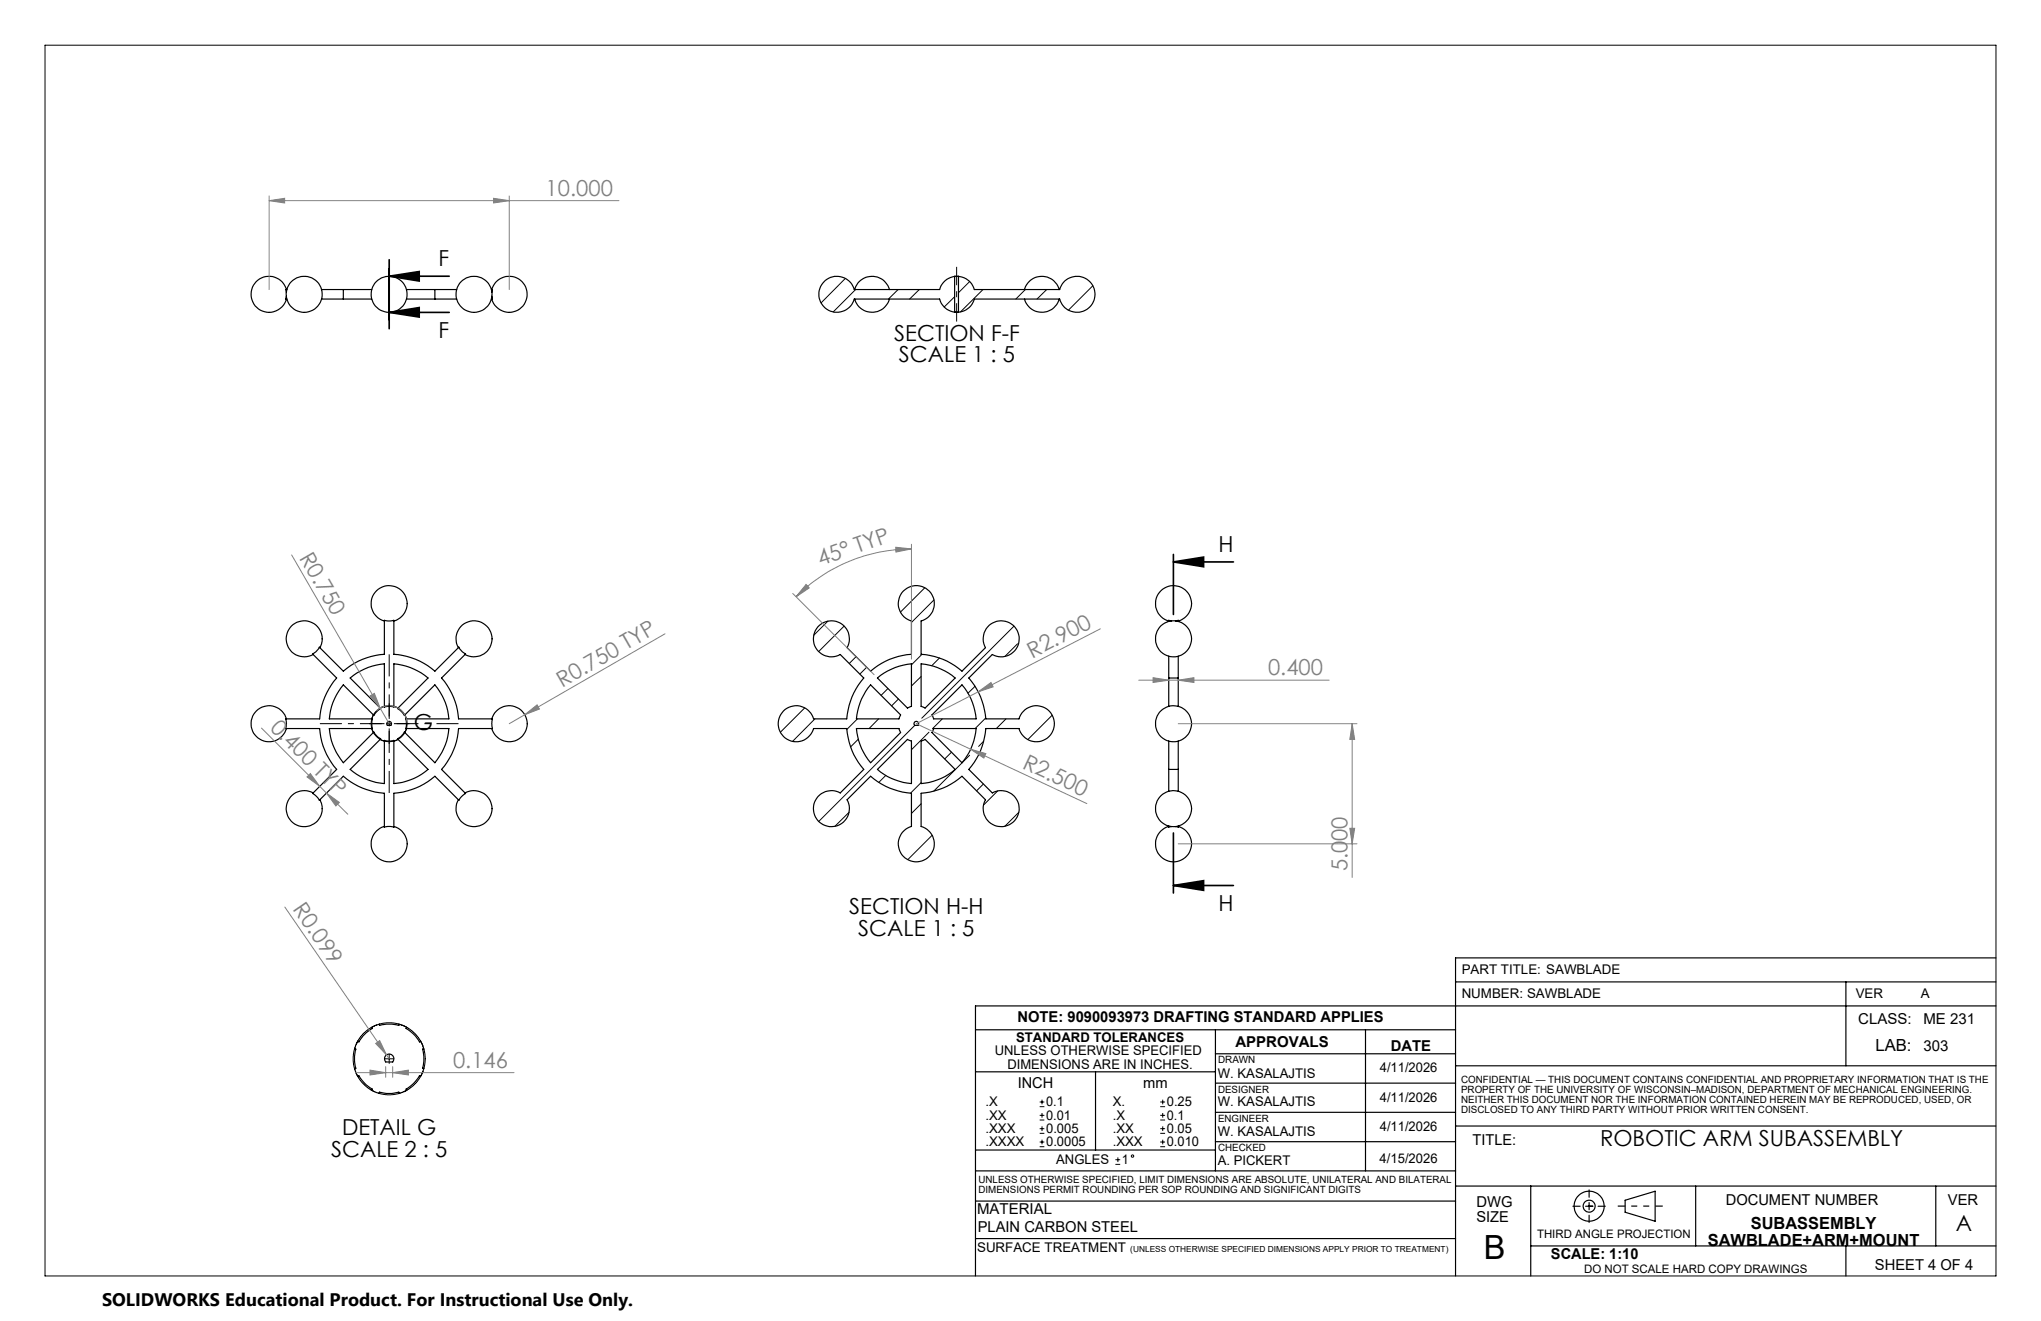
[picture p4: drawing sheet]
<svg xmlns="http://www.w3.org/2000/svg" width="432mm" height="279mm" viewBox="0 0 432 279" stroke-linecap="round" stroke-linejoin="round" font-family="sans-serif">
<g fill="none" stroke="#000" stroke-width=".25">
<path d="M202 58.5h.8M202 58.5a3.8 3.8 0 0 0-3.2 2.7h-18.1a3.8 3.8 0 0 0-5.8-2.1 3.8 3.8 0 0 0 0 6.3 3.8 3.8 0 0 0 5.8-2.1h18.1a3.8 3.8 0 0 0 3.2 2.7M202 58.5v7.5M202.8 58.5a3.8 3.8 0 0 1 3.3 2.7h18.1a3.8 3.8 0 0 1 5.9-2.1 3.8 3.8 0 0 1 0 6.3 3.8 3.8 0 0 1-5.9-2.1h-18.1a3.8 3.8 0 0 1-3.3 2.7M202.8 58.5v7.5M60.6 62.7l-.1 .6h.2M60.6 61.2a3.8 3.8 0 0 0-5.9-2.1 3.8 3.8 0 0 0 0 6.3 3.8 3.8 0 0 0 5.9-2.1M60.7 61.2h-.2l.1 .6M68 63.3h4.6M68 61.2h4.6M72.6 63.3h6M72.6 61.2h6"/>
<path d="M72.6 61.2v2.1M86 63.3h6M86 61.2h6M92 61.2v2.1M92 63.3h4.6M92 61.2h4.6M104 61.2h.2l-.1 .6M104 61.2a3.8 3.8 0 0 1 5.9-2.1 3.8 3.8 0 0 1 0 6.3 3.8 3.8 0 0 1-5.9-2.1M104.1 62.7l.1 .6h-.2M180.8 63.3a3.8 3.8 0 0 0 3.7 2.7 3.8 3.8 0 0 0 3.7-2.7M180.8 61.2a3.8 3.8 0 0 1 3.7-2.7 3.8 3.8 0 0 1 3.7 2.7M202 66h.8"/>
<path d="M216.7 63.3a3.8 3.8 0 0 0 3.7 2.7 3.8 3.8 0 0 0 3.7-2.7M216.7 61.2a3.8 3.8 0 0 1 3.7-2.7 3.8 3.8 0 0 1 3.7 2.7M67.6 136.9l5 5.1a14.6 14.6 0 0 1 8.7-3.6v-7.2l.8 .1 1.2-.1v7.2a14.6 14.6 0 0 1 8.7 3.6l5.1-5.1a3.2 3.2 0 0 0 1.4 1.4l-5.1 5.1a14.7 14.7 0 0 1 3.6 8.6h7.2l-.2 1.1 .2 1h-7.2a14.7 14.7 0 0 1-3.6 8.6l5.1 5.1-1 .8-.4 .7-5.1-5.1a14.9 14.9 0 0 1-8.7 3.6v7.1l-.7-.1-1.3 .1v-7.1a14.9 14.9 0 0 1-8.7-3.6l-5 5.1-.5-.7-1-.8 5.1-5.1a14.7 14.7 0 0 1-3.6-8.6h-7.1l.1-1-.1-1.1h7.1a14.7 14.7 0 0 1 3.6-8.6l-5.1-5.1a3.2 3.2 0 0 0 1.5-1.4zM67.7 137a3.8 3.8 0 0 0-2.8-5.6 3.8 3.8 0 0 0-4.3 4.4 3.8 3.8 0 0 0 5.7 2.6M81.3 131.3a3.8 3.8 0 0 1-2.1-5.8 3.8 3.8 0 0 1 6.2 0 3.8 3.8 0 0 1-2.1 5.8M97 137a3.8 3.8 0 0 1 2.7-5.6 3.8 3.8 0 0 1 4.3 4.4 3.8 3.8 0 0 1-5.6 2.6M173 132.6a3.8 3.8 0 0 1 5.1-.6 3.8 3.8 0 0 1 1.1 5l5 5 .7-.6a14.2 14.2 0 0 1 7.9-3v-7.1l-.4-.1a3.8 3.8 0 0 1-1.5-6 3.8 3.8 0 0 1 6.1 .4 3.8 3.8 0 0 1-2.1 5.7v7.1l.9 .1a14.6 14.6 0 0 1 7.7 3.5l5-5-.2-.4a3.8 3.8 0 0 1 3.2-5.3 3.8 3.8 0 0 1 4 4.6 3.8 3.8 0 0 1-5.6 2.5l-4.9 5 .6 .7a14.6 14.6 0 0 1 3 7.9h7l.1-.4a3.8 3.8 0 0 1 6-1.5 3.8 3.8 0 0 1-.4 6.2 3.8 3.8 0 0 1-5.7-2.2h-7l-.1 .9a14.6 14.6 0 0 1-3.5 7.7l4.9 5 .5-.2a3.8 3.8 0 0 1 5.2 3.2 3.8 3.8 0 0 1-4.6 4.1 3.8 3.8 0 0 1-2.5-5.6l-5-5-.7 .6a14.6 14.6 0 0 1-7.9 3v7l.4 .1a3.8 3.8 0 0 1 1.5 6 3.8 3.8 0 0 1-6.1-.3 3.8 3.8 0 0 1 2.1-5.8v-7l-.9-.1a14.6 14.6 0 0 1-7.7-3.5l-5 5 .2 .4a3.8 3.8 0 0 1-3.2 5.2 3.8 3.8 0 0 1-4-4.6 3.8 3.8 0 0 1 5.6-2.5l4.9-5-.6-.7a14.6 14.6 0 0 1-3-7.9h-7l-.1 .4a3.8 3.8 0 0 1-6 1.5 3.8 3.8 0 0 1 .4-6.1 3.8 3.8 0 0 1 5.7 2.1h7l.1-.9a14.6 14.6 0 0 1 3.5-7.7l-4.9-5-.5 .2a3.8 3.8 0 0 1-4.5-1.3 3.8 3.8 0 0 1 .2-4.7zM247.3 131.3a3.8 3.8 0 0 1-2.1-5.8 3.8 3.8 0 0 1 6.2 0 3.8 3.8 0 0 1-2.1 5.8M247.3 138.8v4.6M247.9 131.3l-.6-.1v.2M248.7 131.3l.6-.1v.2M249.3 138.8v4.6"/>
<path d="M60.6 152a3.8 3.8 0 0 0-5.9-2 3.8 3.8 0 0 0 0 6.2 3.8 3.8 0 0 0 5.9-2.1M72.6 144.9l6.5 6.4 .6-.8 .8-.6-6.4-6.5a13.1 13.1 0 0 1 7.2-3v9.1l.8-.1 1.2 .1v-9.1a12.8 12.8 0 0 1 7.3 3l-6.5 6.5 .8 .6 .6 .8 6.5-6.4a12.8 12.8 0 0 1 3 7.1h-9.1l.1 1.1-.1 1h9.1a12.6 12.6 0 0 1-3 7.2l-6.5-6.5-.8 1.1-.6 .4 6.5 6.4a12.4 12.4 0 0 1-7.3 3v-9.1l-.7 .1-1.3-.1v9.1a12.8 12.8 0 0 1-7.2-3l6.4-6.4-.6-.4-.8-1.1-6.5 6.5a13 13 0 0 1-2.9-7.2h9.1l-.2-1 .2-1.1h-9.1a12.4 12.4 0 0 1 2.9-7.1zM78.6 154.1l.4 .8M79 151.2l-.4 .8M80.4 156.4l.9 .3M81.3 149.4l-.9 .4M82 152.8a.49 .49 0 0 1 .6-.2 .49 .49 0 0 1 .1 .7 .49 .49 0 0 1-.6 .1l-.3-.3zM83.3 149.4l.9 .4M84.2 156.4l-.9 .3M85.6 151.2l.4 .8M86 154.1l-.4 .8M104 152a3.8 3.8 0 0 1 5.9-2.1 3.8 3.8 0 0 1 0 6.3 3.8 3.8 0 0 1-5.9-2.1"/>
<path d="M181.2 154.1h9l.3 .7-6.3 6.5a12.7 12.7 0 0 1-3-7.2zM184.2 144.9l6.3 6.4-.3 .7h-9a12.8 12.8 0 0 1 3-7.1zM185.6 143.4a13.1 13.1 0 0 1 7.2-3v9l-.7 .3zM193.5 152.8a.51 .51 0 0 1 .7-.1 .51 .51 0 0 1 0 .7h-.7l-.1-.3zM194.9 140.4a12.8 12.8 0 0 1 7.2 3l-6.5 6.3-.7-.3zM194.9 156.7l.8-.3 6.4 6.3a12.4 12.4 0 0 1-7.2 3zM197.5 154.1h9a13 13 0 0 1-3 7.2l-6.3-6.4zM203.5 144.9a12.4 12.4 0 0 1 3 7.1h-9l-.3-.8zM247.3 143.4v6M247.3 156.7v6M247.3 143.4h2M249.3 143.4v6"/>
<path d="M249.3 156.7v6M66.3 167.7a3.8 3.8 0 0 0-5.7 2.6 3.8 3.8 0 0 0 4.3 4.5 3.8 3.8 0 0 0 2.8-5.6M81.3 174.8a3.8 3.8 0 0 0-2.1 5.9 3.8 3.8 0 0 0 6.2 0 3.8 3.8 0 0 0-2.1-5.9M98.4 167.7a3.8 3.8 0 0 1 5.6 2.6 3.8 3.8 0 0 1-4.3 4.5 3.8 3.8 0 0 1-2.7-5.6M185.6 162.7l6.4-6.3 .8 .3v9a12.8 12.8 0 0 1-7.2-3zM247.3 174.8a3.8 3.8 0 0 0-2.1 5.9 3.8 3.8 0 0 0 6.2 0 3.8 3.8 0 0 0-2.1-5.9M247.3 174.7v.2l.6-.1M247.3 162.7h2M247.3 162.7v4.7M249.3 174.7v.2l-.6-.1M249.3 162.7v4.7M206.4 217.8h101.5"/>
<path d="M257.1 217.8v29.8M288.9 217.8v29.8M307.9 207.7h114.4M390.5 207.7v17.7M422.3 202.6h-114.4v67.3M422.3 212.8h-215.9v57.1M75.7 220.2l.2 .2a7.6 7.6 0 0 1 2.9-2.9l-.2-.2 .8-.4 .9-.3v.3a7.6 7.6 0 0 1 4.1 0v-.3l.9 .3 .8 .4-.2 .2a7.6 7.6 0 0 1 2.9 2.9l.2-.2 .4 .8 .3 .9h-.3a7.4 7.4 0 0 1 0 4.1h.3l-.3 .9-.4 .8-.2-.2a7.6 7.6 0 0 1-2.9 2.9l.2 .2-.6 .3-1.1 .4v-.3a7.6 7.6 0 0 1-4.1 0v.3l-1.1-.4-.6-.3 .2-.2a7.6 7.6 0 0 1-2.9-2.9l-.2 .2-.4-.8-.3-.9h.3a7.4 7.4 0 0 1 0-4.1h-.3zM81.6 223.3a1 1 0 0 1 1.4-.1 1 1 0 0 1 .1 1.4h-.6a.82 .82 0 0 1-1-.2 .82 .82 0 0 1 .1-1.1zM206.4 226.7h50.7M231.8 226.7v16.5M257.1 222.9h50.8M257.1 235.3h50.8"/>
<path d="M257.1 229.1h50.8M307.9 238.2h114.3M307.9 225.4h114.4M206.4 254h101.5M206.4 247.6h101.5M206.4 243.2h50.7M257.1 241.5h50.8M307.9 250.9h114.4M323.8 250.9v19M332.8 255.1h1.5M335.5 255.1h1.5M336.2 251.7v1.5"/>
<path d="M336.2 254.4v1.5M336.2 257v1.6M338.1 255.1h1.5M343.8 253.9l6.4-1.9v6.3l-6.4-1.9zM358.7 250.9v12.6M409.5 250.9v12.6M206.4 262h101.5M323.8 263.5h98.5M390.5 263.5v6.4"/>
<circle cx="64.4" cy="62.3" r="3.8"/>
<circle cx="82.3" cy="62.3" r="3.8"/>
<circle cx="100.3" cy="62.3" r="3.8"/>
<circle cx="248.3" cy="135.1" r="3.8"/>
<circle cx="248.3" cy="153.1" r="3.8"/>
<circle cx="248.3" cy="171" r="3.8"/>
<circle cx="336.2" cy="255.1" r="3.2"/>
<circle cx="336.2" cy="255.1" r="1.27"/>
</g>
<g fill="none" stroke="#000" stroke-width=".21">
<path d="M9.5 9.6h412.8v260.3h-412.8zM178.9 58.9l-5.2 5.2M205.1 59.5l-2.3 2.4M181 61.2l-4.7 4.8M190 61.2l-2 2.1M194.5 61.2l-2.1 2.1M202 62.8l-2.3 2.1M208 61.2l-4.8 4.8M216.9 61.2l-2 2.1M221.4 61.2l-2 2.1M231.2 60.4l-5.2 5.2M175.2 131.4l-3 3"/>
<path d="M178.6 132.4l-5.4 5.4M181.1 138.9l-1.4 1.4M195.1 138.4l-2.3 2.2M195.7 124.3l-5.2 5.2M197.6 126.9l-4.8 4.8M198.8 139.2l-1.7 1.6M214.5 132.4l-19.5 19.5M215.3 136.2l-2.7 2.7M81.8 153.1h1M82.3 152.6v1M170.3 149.7l-5.2 5.2M172.4 152l-4.7 4.8"/>
<path d="M181.4 152l-2.2 2.3M181.6 156.4l-1.6 1.6M183.3 141.1l-1.4 1.5M185.9 152l-2 2.1M187.9 145.6l-1.5 1.5M190.1 147.8l-1.5 1.5M193.5 153.4l-20.3 20.3M194.9 143.1l-2.1 2M196.5 154.9l-3.7 3.7M199.4 152l-2.1 2.1M201.3 159.1l-1.4 1.4M205.1 159.7l-7.5 7.6"/>
<path d="M206 145.5l-1.2 1.1M206.3 145.1l-.2 .3M208.1 156.8l-1.1 1.1M208.5 151.9l-2.2 2.2M212.8 152l-2 2.1M222.6 151.3l-5.1 5.1M179.6 171.8l-3 3M187.4 164l-1.5 1.5M194.9 165.5l-2.2 2.2M194.9 170l-2.1 2M197.2 176.7l-5.1 5.1M208 165.8l-1.4 1.5"/>
<path d="M211.1 167.3l-3 3M215.5 171.8l-2.9 3M78.6 217.3l-1.9 1.5-1 1.4M80.3 216.6l1.5-.3 1.5 .1 1.1 .2M86.1 217.3l1.5 1.1 1.4 1.8M75 221.9l-.3 1.5 .1 1.5 .2 1.1M75.7 227.7l1 1.4 1.9 1.5M80.3 231.3l1.6 .3 1.3-.1 1.2-.2M81.4 223.9h1.9M82.3 223v1.9M89 227.7l-1.1 1.5-1.8 1.4M89.7 221.9l.3 1.6-.1 1.3-.2 1.2"/>
<path d="M220 234.1h.9M220 233.1h.9M220 236.9h.9M220 235.9h.9M220 239.7h.9M220 238.7h.9M220.5 232.6v1M220.5 235.4v1M220.5 238.2v1M245.5 234.1h1M245.5 233.1h1M245.5 236.9h1"/>
<path d="M245.5 235.9h1M245.5 239.7h1M245.5 238.7h1M246 232.6v1M246 235.4v1M246 238.2v1M220 242.5h.9M220 241.5h.9M220.5 241.1v.9M236 246.3h1M236 245.3h1M236.5 244.8v1"/>
<path d="M245.5 242.5h1M245.5 241.5h1M246 241.1v.9"/>
<circle cx="82.3" cy="153.1" r="3.8"/>
<circle cx="239.6" cy="244.5" r=".25"/>
</g>
<path d="M82.3 58.4l6.4-1v2zM82.3 58.4h12.7M82.3 54.9v14.6M82.3 66.1l6.4-1v2zM82.3 66.1h12.7M248.2 118.9l6.4-1.1v2.1zM248.2 118.9h12.7M248.2 117.3v12.7M248.2 176.2v12.7M248.2 187.3l6.4-1v2zM248.2 187.3h12.7" fill="none" stroke="#000" stroke-width=".35"/>
<g fill="none" stroke="#808080" stroke-width=".21">
<path d="M56.9 42.4l3.3-.5v1zM56.9 41.5v19.7M56.9 42.4h74.1M104.4 41.9l3.3 .5-3.3 .5zM107.7 41.5v19.7M61.7 117.4l18.7 32.4M189.5 115.7l3.3 .4-3.3 .7zM192.8 116.1a34.7 34.7 0 0 0-24.4 10.1M192.8 115.1v24.3M140.7 134.1l-29.7 17.1M167.7 125.5l17.2 17.2M170.5 123.6l.7 .8-2.8 1.8z"/>
<path d="M232.8 133l-25.9 13.3M55.3 154l12.3 12.3M78.3 147.2l.9-.6 1.2 3.2zM79.7 150.4a3.8 3.8 0 0 1 4.1-.8 3.8 3.8 0 0 1 2.3 3.5M80.4 149.8l1.9 3.3M111 151.2l2.6-2.1 .5 .9zM111 151.2l-3.3 1.9M205.4 158.5l3.2 .9-.5 .9zM205.4 158.5l24.5 11.5M206.9 146.3l2.8-1.9 .4 .9zM206.9 146.3l-13 6.8 11.5 5.4M240.9 143.9h40.3"/>
<path d="M243.9 143.3l3.4 .6-3.4 .5zM249.3 143.9l3.3-.6v1.1zM249.3 153.1h37.8M286.1 153.1l.5 3.3h-1zM286.1 153.1v32.5M64.9 164.3l.8-.7 1.9 2.7zM67.6 166.3l1.5 1.4M69.1 167.7l2.7 2-.8 .8zM69.1 167.7l4.5 4.5M249.3 178.5h37.8M285.6 175.2h1l-.5 3.3zM60.3 191.8l21.5 31.3"/>
<path d="M75.2 226.9h33.6M78.3 226.3l3.3 .6-3.3 .5zM79.5 220.7l.8-.6 1.5 3zM81.6 225.6v2.3M81.8 223.1l.5 .8M83.1 226.9l3.3-.6v1.1zM83.1 225.6v2.3"/>
</g>
<path d="M81.3 153.1h-3.3M82.3 152.1v-3.4M82.3 154.1v3.3M83.3 153.1h3.3" fill="none" stroke="#000" stroke-width=".21" stroke-dasharray="15.2 1.3 1.3 1.3" stroke-linecap="butt"/>
<path d="M82.3 138.4v13.1M67.7 153.1h13.1M83.9 153.1h13.1M82.3 167.7v-13.1" fill="none" stroke="#000" stroke-width=".21" stroke-dasharray="15.2 1.3 1.3 1.3" stroke-dashoffset="10.6" stroke-linecap="butt"/>
<path d="M82.3 59.2v6" fill="none" stroke="#000" stroke-width=".21" stroke-dasharray="15.2 1.3 1.3 1.3" stroke-dashoffset="14.1" stroke-linecap="butt"/>
<path d="M202.4 68v-11.6" fill="none" stroke="#000" stroke-width=".21" stroke-dasharray="15.2 1.3 1.3 1.3" stroke-dashoffset="11.4" stroke-linecap="butt"/>
<path d="M342.3 255.1h9.5" fill="none" stroke="#000" stroke-width=".25" stroke-dasharray="6.3 1.3 1.3 1.3 1.3 1.3" stroke-dashoffset="4.8" stroke-linecap="butt"/>
<g fill="#000">
<path d="M82.3 58.4l6.4-1v2zM82.3 66.1l6.4-1v2z"/>
<path d="M248.2 118.9l6.4-1.1v2.1zM248.2 187.3l6.4-1v2z"/>
</g>
<g fill="#808080">
<path d="M78.3 147.2l.9-.6 1.2 3.2z"/>
<path d="M79.5 220.7l.8-.6 1.5 3z"/>
<path d="M206.9 146.3l2.8-1.9 .4 .9z"/>
<path d="M111 151.2l2.6-2.1 .5 .9z"/>
<path d="M205.4 158.5l3.2 .9-.5 .9z"/>
<path d="M83.1 226.9l3.3-.6v1.1zM78.3 226.3l3.3 .6-3.3 .5z"/>
<path d="M56.9 42.4l3.3-.5v1zM104.4 41.9l3.3 .5-3.3 .5z"/>
<path d="M189.5 115.7l3.3 .4-3.3 .7zM170.5 123.6l.7 .8-2.8 1.8z"/>
<path d="M286.1 153.1l.5 3.3h-1zM285.6 175.2h1l-.5 3.3z"/>
<path d="M64.9 164.3l.8-.7 1.9 2.7zM69.1 167.7l2.7 2-.8 .8z"/>
<path d="M243.9 143.3l3.4 .6-3.4 .5zM249.3 143.9l3.3-.6v1.1z"/>
</g>
<text font-size="7.1" x="313.9" y="266.3">B</text>
<g font-size="4.7" fill="#808080">
<text x="115.4" y="41.4">10.000</text>
<text x="63.2" y="118" transform="rotate(60 63.2 118)">R0.750</text>
<text x="173.6" y="119.7" transform="rotate(-19 173.6 119.7)">45° TYP</text>
<text x="218.4" y="139.3" transform="rotate(-27 218.4 139.3)">R2.900</text>
<text x="268.3" y="142.8">0.400</text>
<text x="118.9" y="145.4" transform="rotate(-30 118.9 145.4)">R0.750 TYP</text>
<text x="57" y="154.2" transform="rotate(45 57 154.2)">0.400 TYP</text>
<text x="216.1" y="162.4" transform="rotate(25 216.1 162.4)">R2.500</text>
<text x="285.1" y="184.3" transform="rotate(-90 285.1 184.3)">5.000</text>
<text x="61.8" y="192.3" transform="rotate(55 61.8 192.3)">R0.099</text>
<text x="95.8" y="225.8">0.146</text>
</g>
<g font-size="4.7">
<text x="92.8" y="56.3">F</text>
<text x="92.8" y="71.4">F</text>
<text x="189.2" y="72.1">SECTION F-F</text>
<text x="190.2" y="76.6">SCALE 1 : 5</text>
<text x="257.8" y="116.7">H</text>
<text x="87.6" y="154.4">G</text>
<text x="179.7" y="193.4">SECTION H-H</text>
<text x="181.6" y="197.9">SCALE 1 : 5</text>
<text x="257.8" y="192.6">H</text>
<text x="70.1" y="244.7">SCALE 2 : 5</text>
<text x="72.4" y="240.2">DETAIL G</text>
<text x="338.5" y="242.4">ROBOTIC ARM SUBASSEMBLY</text>
<text x="413.7" y="260.3">A</text>
</g>
<text font-size="3.8" x="21.6" y="276.3">SOLIDWORKS Educational Product. For Instructional Use Only.</text>
<g font-size="3.5">
<text x="396.8" y="222.2">LAB:</text>
<text x="361.3" y="263.5">SAWBLADE+ARM+MOUNT</text>
<text x="370.4" y="260">SUBASSEMBLY</text>
</g>
<g font-size="3.2">
<text x="215.3" y="216.2">NOTE: 9090093973 DRAFTING STANDARD APPLIES</text>
<text x="261.4" y="221.4">APPROVALS</text>
<text x="393.1" y="216.6">CLASS:</text>
<text x="406.9" y="216.6">ME 231</text>
<text x="294.2" y="222.2">DATE</text>
<text x="406.9" y="222.2">303</text>
<text x="215.3" y="230.2">INCH</text>
<text x="241.9" y="230.2">mm</text>
<text x="311.5" y="242.1">TITLE:</text>
<text x="206.7" y="256.8">MATERIAL</text>
<text x="312.3" y="255.3">DWG</text>
<text x="365.1" y="254.9">DOCUMENT NUMBER</text>
<text x="412.1" y="254.9">VER</text>
<text x="206.8" y="260.5">PLAIN CARBON STEEL</text>
<text x="312.3" y="258.5">SIZE</text>
<text x="328.1" y="266.3">SCALE: 1:10</text>
<text x="396.7" y="268.6">SHEET 4 OF 4</text>
</g>
<g font-size="2.8">
<text x="309.2" y="205.9">PART TITLE: SAWBLADE</text>
<text x="309.2" y="211">NUMBER: SAWBLADE</text>
<text x="392.6" y="211">VER</text>
<text x="406.4" y="211">A</text>
<text x="215" y="220.4">STANDARD TOLERANCES</text>
<text x="210.5" y="223.2">UNLESS OTHERWISE SPECIFIED</text>
<text x="213.1" y="226">DIMENSIONS ARE IN INCHES.</text>
<text x="257.6" y="228">W. KASALAJTIS</text>
<text x="291.9" y="226.8">4/11/2026</text>
<text x="291.9" y="233">4/11/2026</text>
<text x="208.5" y="234">.X</text>
<text x="208.5" y="236.8">.XX</text>
<text x="208.5" y="239.6">.XXX</text>
<text x="221.3" y="234">0.1</text>
<text x="221.3" y="236.8">0.01</text>
<text x="221.3" y="239.6">0.005</text>
<text x="235.4" y="234">X.</text>
<text x="235.4" y="236.8">.X</text>
<text x="235.4" y="239.6">.XX</text>
<text x="246.9" y="234">0.25</text>
<text x="246.9" y="236.8">0.1</text>
<text x="246.9" y="239.6">0.05</text>
<text x="257.6" y="234">W. KASALAJTIS</text>
<text x="291.9" y="239.2">4/11/2026</text>
<text x="208.5" y="242.5">.XXXX</text>
<text x="221.3" y="242.5">0.0005</text>
<text x="235.4" y="242.5">.XXX</text>
<text x="246.9" y="242.5">0.010</text>
<text x="257.6" y="240.4">W. KASALAJTIS</text>
<text x="291.9" y="245.9">4/15/2026</text>
<text x="223.5" y="246.2">ANGLES</text>
<text x="237.4" y="246.2">1</text>
<text x="257.6" y="246.5">A. PICKERT</text>
<text x="206.7" y="264.8">SURFACE TREATMENT</text>
</g>
<g font-size="2.5">
<text x="325.2" y="261.7">THIRD ANGLE PROJECTION</text>
<text x="335.1" y="269.3">DO NOT SCALE HARD COPY DRAWINGS</text>
</g>
<g font-size="2.1">
<text x="257.7" y="224.8">DRAWN</text>
<text x="257.7" y="231.1">DESIGNER</text>
<text x="309.1" y="229.1">CONFIDENTIAL — THIS DOCUMENT CONTAINS CONFIDENTIAL AND PROPRIETARY INFORMATION THAT IS THE</text>
<text x="309.1" y="231.2">PROPERTY OF THE UNIVERSITY OF WISCONSIN–MADISON, DEPARTMENT OF MECHANICAL ENGINEERING.</text>
<text x="309.1" y="233.3">NEITHER THIS DOCUMENT NOR THE INFORMATION CONTAINED HEREIN MAY BE REPRODUCED, USED, OR</text>
<text x="257.7" y="237.3">ENGINEER</text>
<text x="309.1" y="235.4">DISCLOSED TO ANY THIRD PARTY WITHOUT PRIOR WRITTEN CONSENT.</text>
<text x="257.7" y="243.4">CHECKED</text>
<text x="207" y="250.3">UNLESS OTHERWISE SPECIFIED, LIMIT DIMENSIONS ARE ABSOLUTE, UNILATERAL AND BILATERAL</text>
<text x="207" y="252.4">DIMENSIONS PERMIT ROUNDING PER SOP ROUNDING AND SIGNIFICANT DIGITS</text>
</g>
<text font-size="1.8" x="239.1" y="264.8">(UNLESS OTHERWISE SPECIFIED DIMENSIONS APPLY PRIOR TO TREATMENT)</text>
</svg>
